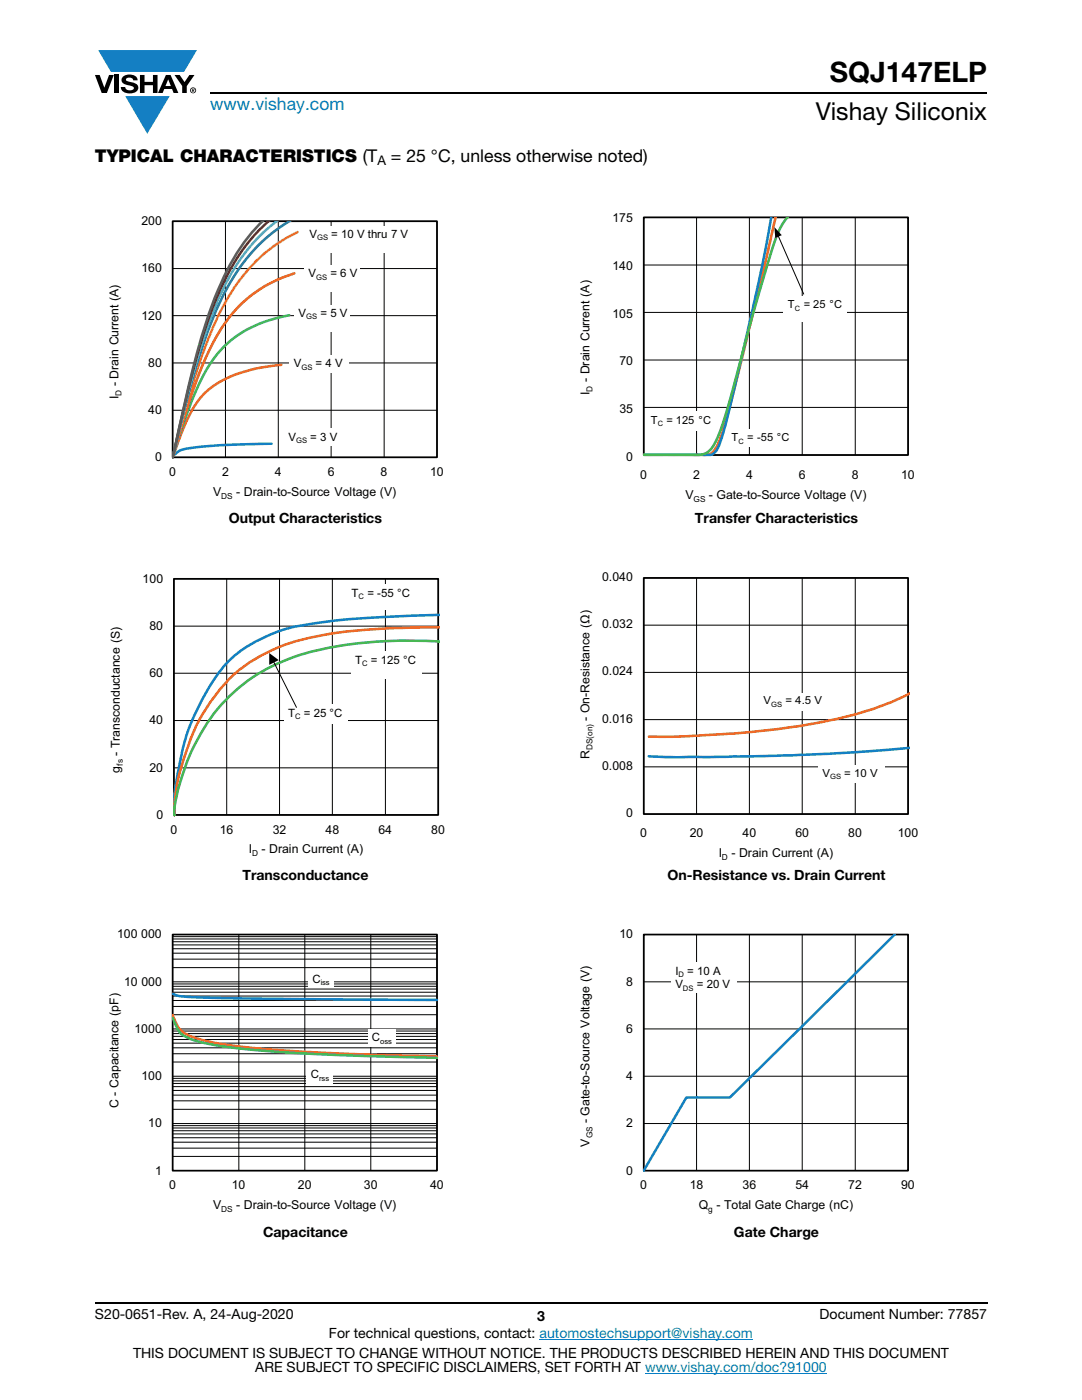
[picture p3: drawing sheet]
<svg xmlns="http://www.w3.org/2000/svg" width="216mm" height="279mm" viewBox="0 0 216 279" stroke-linecap="round" stroke-linejoin="round" font-family="sans-serif">
<g fill="#147fc3">
<path d="M19.6 10h19.7l-2.6 4.3h-1.1h-13.5z"/>
<path d="M25 19.2h8.9l-4.5 7.5z"/>
</g>
<g fill="#000">
<path d="M18.9 15h1l.9 2.5 1-2.5h.9l-1.4 3.6h-1zM22.9 15h.9v3.6h-.9zM24.6 15.3a2.1 2.1 0 0 1 2.8 .3l.1 .4h-.9a.79 .79 0 0 0-.7-.5 .79 .79 0 0 0-.8 .4l.3 .3 1 .2a1.08 1.08 0 0 1 1.2 1 1.08 1.08 0 0 1-1.1 1.2 1.73 1.73 0 0 1-2.4-1.2h.9a.96 .96 0 0 0 .8 .6 .96 .96 0 0 0 .9-.4 1.31 1.31 0 0 0-1.2-.6 1.03 1.03 0 0 1-1.1-.6 1.03 1.03 0 0 1 .2-1.1zM27.9 15h.9v1.3h1.7v-1.3h.9v3.6h-.9v-1.6h-1.7v1.6h-.9zM34.8 15h1.1l.9 1.4 1-1.4h1l-1.5 2.2v1.4h-.9v-1.4z"/>
<path d="M33.6 15.9l.5 1.3h-1.1zM33.1 15l-1.6 3.6h1l.3-.8h1.5l.3 .8h1l-1.6-3.6z"/>
<path d="M38.4 17.8h.2v.2h-.2zM38.3 17.7v.7h.1v-.3l.4 .3-.2-.3 .2-.2-.1-.2z"/>
<path d="M38.1 18a.46 .46 0 0 1 .9 0 .46 .46 0 0 1-.9 0zM37.9 18a.6 .6 0 0 0 1.2 0 .6 .6 0 0 0-1.2 0z"/>
</g>
<path d="M42 18.6h155M18.9 260h178.1" fill="none" stroke="#000" stroke-width=".36"/>
<path d="M107.7 267.3h42.6M128.7 274h36.3" fill="none" stroke="#067ec4" stroke-width=".2"/>
<path d="M34.4 44.2h52.8v47.1h-52.8zM34.4 53.6h52.8M45 44.2v47.1M55.5 44.2v47.1M66.1 44.2v47.1M76.7 44.2v47.1M34.4 72.4h52.8M34.4 63h52.8M34.4 81.9h52.8" fill="none" stroke="#000" stroke-width=".2"/>
<path d="M34.4 44.2h52.8v47.1h-52.8z" fill="none" stroke="#000" stroke-width=".34"/>
<path d="M54.2 88.6l-9.4 .2-3.5 .3a19.6 19.6 0 0 0-5.7 1l-.7 .5" fill="none" stroke="#1782c5" stroke-width=".51"/>
<path d="M56.1 72.8l-5.5 .9-3.1 .9-1.6 .6a15.4 15.4 0 0 0-8.8 9.1l-2.6 7" fill="none" stroke="#f37229" stroke-width=".51"/>
<path d="M57.7 62.9l-4.8 1.3-3.7 1.6-3.2 2.2-2.7 2.7-2.2 3.3-2.1 4.3-2.1 5.5-2.4 7.5" fill="none" stroke="#48b85c" stroke-width=".51"/>
<path d="M58.7 54.6l-4.5 1.8-1.8 1-2.1 1.4-1.8 1.5-1.4 1.5-2.8 3.6-2.2 3.9-2.4 5.4-2.3 6.4-2.9 10.2" fill="none" stroke="#ee2d2d" stroke-width=".51"/>
<path d="M59.4 46.3a33.7 33.7 0 0 0-16 17 139.6 139.6 0 0 0-8 24.3l-1 3.7" fill="none" stroke="#fec626" stroke-width=".51"/>
<path d="M57.9 44.1l-3.9 2.6-3.4 3.3-3.2 4-2.9 5-2.7 6.1-2.1 6.2-2.4 8.5-2.8 11.5" fill="none" stroke="#2d5d9d" stroke-width=".51"/>
<path d="M55.3 44.1a37.9 37.9 0 0 0-12 16.1 179.3 179.3 0 0 0-8.3 28.6l-.6 2.5" fill="none" stroke="#51c4ce" stroke-width=".51"/>
<path d="M53.7 44.1l-2.9 2.8-3.1 4-2.6 4.4-2.2 4.9-2.2 6.2-1.7 5.6-1.5 6.2-3 13" fill="none" stroke="#7b3c17" stroke-width=".51"/>
<path d="M52.5 44.1a43.3 43.3 0 0 0-9.9 16.1 221.6 221.6 0 0 0-7.8 29.6l-.4 1.5" fill="none" stroke="#4e843e" stroke-width=".51"/>
<g fill="#fff">
<path d="M60.9 45h21v5.4h-21z"/>
<path d="M57.8 70.9h11.8v3.5h-11.8z"/>
<path d="M58.8 60.8h11.1v5.3h-11.1z"/>
<path d="M60.8 52.9h11.1v5.3h-11.1z"/>
<path d="M56.8 85.5h15.3v3.5h-15.3z"/>
</g>
<path d="M34.7 115.5h52.7v47.1h-52.7zM45.2 115.5v47.1M55.8 115.5v47.1M66.3 115.5v47.1M76.9 115.5v47.1M34.7 134.4h52.7M34.7 125h52.7M34.7 153.2h52.7M34.7 143.8h52.7" fill="none" stroke="#000" stroke-width=".2"/>
<path d="M34.7 115.5h52.7v47.1h-52.7z" fill="none" stroke="#000" stroke-width=".34"/>
<path d="M87.7 122.7l-4.6 .2a147.3 147.3 0 0 0-25.1 2.4 28.4 28.4 0 0 0-12.8 7.1 45 45 0 0 0-10 23.4 32.3 32.3 0 0 0-.4 6.9v-.1" fill="none" stroke="#147fc3" stroke-width=".51"/>
<path d="M87.7 125.2a138 138 0 0 0-23.4 1.6 34.4 34.4 0 0 0-18.3 8.5 37.7 37.7 0 0 0-9.7 17.5 27 27 0 0 0-1.5 9.9v-.1" fill="none" stroke="#f16b22" stroke-width=".51"/>
<path d="M87.7 128a81.8 81.8 0 0 0-28.1 2.8 34.3 34.3 0 0 0-21.8 20.1 37.4 37.4 0 0 0-3.1 11.4l.1 .4" fill="none" stroke="#48b74e" stroke-width=".51"/>
<g fill="#fff">
<path d="M69.4 116.7h13.3v5h-13.3z"/>
<path d="M56.7 140.6h12.6v3.8h-12.6z"/>
<path d="M70.1 130h14v5.5h-14z"/>
</g>
<g fill="none" stroke="#000" stroke-width=".2">
<path d="M54.5 131.9l4.7 9.3M34.4 199.7h52.8M34.4 198.8h52.8M34.4 198h52.8M34.4 197.4h52.8M34.4 196.8h52.8M34.4 196.4h52.8M34.4 193.1h52.8M34.4 191.4h52.8M34.4 190.2h52.8M34.4 189.3h52.8M34.4 188.6h52.8"/>
<path d="M34.4 187.9h52.8M34.4 187.4h52.8M34.4 186.9h52.8M34.4 186.5h52.8v47.1h-52.8zM34.4 195.9h52.8M47.7 186.5v47.1M60.8 186.5v47.1M74 186.5v47.1M34.4 219.7h52.8M34.4 218.6h52.8M34.4 217.6h52.8M34.4 216.9h52.8"/>
<path d="M34.4 216.2h52.8M34.4 215.7h52.8M34.4 215.2h52.8M34.4 211.9h52.8M34.4 210.3h52.8M34.4 209.1h52.8M34.4 208.2h52.8M34.4 207.5h52.8M34.4 206.8h52.8M34.4 206.3h52.8M34.4 205.8h52.8M34.4 202.5h52.8"/>
<path d="M34.4 200.9h52.8M34.4 214.8h52.8M34.4 205.3h52.8M34.4 230.8h52.8M34.4 229.1h52.8M34.4 228h52.8M34.4 227.1h52.8M34.4 226.3h52.8M34.4 225.7h52.8M34.4 225.1h52.8M34.4 224.6h52.8M34.4 221.4h52.8"/>
<path d="M34.4 224.2h52.8"/>
</g>
<path d="M53.7 130.3l1.9 1.4-1.9 1z" fill="#000"/>
<path d="M34.4 186.5h52.8v47.1h-52.8z" fill="none" stroke="#000" stroke-width=".34"/>
<path d="M34.5 198.3a13.8 13.8 0 0 0 5 .7l15.4 .3 32.3 .3" fill="none" stroke="#1782c5" stroke-width=".51"/>
<path d="M34.5 202.6l.3 .8a6 6 0 0 0 4.7 3.9l2.9 .7 3.3 .6 9.8 1 13.4 .7 18.3 .5" fill="none" stroke="#f37229" stroke-width=".51"/>
<path d="M34.5 203.1l.3 .8a5.7 5.7 0 0 0 4.7 3.9l2.9 .7 3.5 .5 9.9 .9 13.4 .7 18 .5" fill="none" stroke="#48b85c" stroke-width=".51"/>
<g fill="#fff">
<path d="M61.5 193.7h5.1v3.5h-5.1z"/>
<path d="M61.2 212.8h5.2v3.5h-5.2z"/>
<path d="M73.4 205.3h5.6v3.6h-5.6z"/>
</g>
<path d="M128.4 43.4h52.8v47.4h-52.8zM128.4 52.9h52.8M139 43.4v47.4M149.5 43.4v47.4M160.1 43.4v47.4M170.7 43.4v47.4M128.4 71.8h52.8M128.4 62.3h52.8M128.4 81.3h52.8" fill="none" stroke="#000" stroke-width=".2"/>
<path d="M128.4 43.4h52.8v47.4h-52.8z" fill="none" stroke="#000" stroke-width=".34"/>
<path d="M154.8 43.3l-2.7 11.6-6.2 25.1a45.3 45.3 0 0 1-3.1 9.5 2.66 2.66 0 0 1-3 1.3h-11.3" fill="none" stroke="#f16b22" stroke-width=".51"/>
<path d="M153.9 43.3l-2.4 12.4-5.7 25a47.6 47.6 0 0 1-2.8 9.2 2.42 2.42 0 0 1-2.7 .9h-11.8" fill="none" stroke="#147fc3" stroke-width=".51"/>
<path d="M157.2 43.3a20.6 20.6 0 0 0-3.6 8l-3.4 11.4-4.3 16.4a42.7 42.7 0 0 1-3.7 10.1 4.1 4.1 0 0 1-4.2 1.6h-9.5" fill="none" stroke="#48b74e" stroke-width=".51"/>
<g fill="#fff">
<path d="M156.4 59.1h12.6v5.1h-12.6z"/>
<path d="M145.1 85.7h13.4v3.6h-13.4z"/>
</g>
<path d="M155.2 46.9l5.2 11.9" fill="none" stroke="#000" stroke-width=".2"/>
<path d="M154.5 45.3l1.5 1.6-1.3 .6z" fill="#000"/>
<path d="M129 82.2h13.9v3.8h-13.9z" fill="#fff"/>
<path d="M128.4 115.3h52.8v47.2h-52.8zM139 115.3v47.2M149.5 115.3v47.2M160.1 115.3v47.2M170.7 115.3v47.2M128.4 134.2h52.8M128.4 124.8h52.8M128.4 153h52.8M128.4 143.6h52.8" fill="none" stroke="#000" stroke-width=".2"/>
<path d="M128.4 115.3h52.8v47.2h-52.8z" fill="none" stroke="#000" stroke-width=".34"/>
<path d="M181.5 149.3l-11 .8-12.4 .6-22.8 .4-5.8-.2" fill="none" stroke="#147fc3" stroke-width=".51"/>
<path d="M181.5 138.4a73.9 73.9 0 0 1-23.4 6.7 203.6 203.6 0 0 1-28.6 1.9" fill="none" stroke="#f16b22" stroke-width=".51"/>
<g fill="#fff">
<path d="M163.3 152.6h13.2v3.6h-13.2z"/>
<path d="M151.5 138.3h13.9v3.5h-13.9z"/>
</g>
<path d="M128.4 186.5h52.8v47.1h-52.8zM128.4 195.9h52.8M139 186.5v47.1M149.5 186.5v47.1M160.1 186.5v47.1M170.7 186.5v47.1M128.4 214.8h52.8M128.4 205.3h52.8M128.4 224.2h52.8" fill="none" stroke="#000" stroke-width=".2"/>
<path d="M128.4 186.5h52.8v47.1h-52.8z" fill="none" stroke="#000" stroke-width=".34"/>
<path d="M178.5 186.5l-32.9 32.5h-8.6l-8.6 14.6" fill="none" stroke="#1782c5" stroke-width=".51"/>
<path d="M134 192.1h13v6.1h-13z" fill="#fff"/>
<text font-size="5.6" x="165.6" y="16.4">SQJ147ELP</text>
<text font-size="4.9" x="162.8" y="24">Vishay Siliconix</text>
<text font-size="3.5" fill="#067ec4" x="42" y="21.9">www.vishay.com</text>
<g font-size="3.5">
<text x="18.9" y="32.3">TYPICAL CHARACTERISTICS (T</text>
<text x="78" y="32.3">= 25 °C, unless otherwise noted)</text>
</g>
<g font-size="2.8">
<text x="45.7" y="104.5">Output Characteristics</text>
<text x="138.7" y="104.5">Transfer Characteristics</text>
<text x="48.4" y="175.6">Transconductance</text>
<text x="133.2" y="175.6">On-Resistance vs. Drain Current</text>
<text x="52.5" y="246.8">Capacitance</text>
<text x="146.5" y="246.8">Gate Charge</text>
<text x="18.9" y="263.3">S20-0651-Rev. A, 24-Aug-2020</text>
<text x="107.2" y="263.6">3</text>
<text x="163.6" y="263.3">Document Number: 77857</text>
<text x="65.6" y="267.1">For technical questions, contact: automostechsupport@vishay.com</text>
<text x="26.5" y="271">THIS DOCUMENT IS SUBJECT TO CHANGE WITHOUT NOTICE. THE PRODUCTS DESCRIBED HEREIN AND THIS DOCUMENT</text>
<text x="50.9" y="273.8">ARE SUBJECT TO SPECIFIC DISCLAIMERS, SET FORTH AT www.vishay.com/doc?91000</text>
</g>
<text font-size="2.6" x="75.3" y="33">A</text>
<g font-size="2.5">
<text x="28.2" y="44.9">200</text>
<text x="122.2" y="44.4">175</text>
<text x="122.2" y="53.9">140</text>
<text x="28.2" y="54.4">160</text>
<text x="28.2" y="63.8">120</text>
<text x="122.2" y="63.4">105</text>
<text x="23.6" y="77.1" transform="rotate(-90 23.6 77.1)">- Drain Current (A)</text>
<text x="29.6" y="73.2">80</text>
<text x="117.6" y="76.2" transform="rotate(-90 117.6 76.2)">- Drain Current (A)</text>
<text x="123.6" y="72.9">70</text>
<text x="23.6" y="79.6" transform="rotate(-90 23.6 79.6)">I</text>
<text x="29.6" y="82.7">40</text>
<text x="117.6" y="78.8" transform="rotate(-90 117.6 78.8)">I</text>
<text x="123.6" y="82.5">35</text>
<text x="31" y="92.1">0</text>
<text x="33.8" y="95">0</text>
<text x="44.3" y="95">2</text>
<text x="54.9" y="95">4</text>
<text x="65.4" y="95">6</text>
<text x="75.9" y="95">8</text>
<text x="85.8" y="95">10</text>
<text x="125" y="92">0</text>
<text x="127.8" y="95.6">0</text>
<text x="138.3" y="95.6">2</text>
<text x="148.9" y="95.6">4</text>
<text x="159.4" y="95.6">6</text>
<text x="170" y="95.6">8</text>
<text x="179.8" y="95.6">10</text>
<text x="42.5" y="98.9">V</text>
<text x="47.1" y="98.9">- Drain-to-Source Voltage (V)</text>
<text x="136.8" y="99.5">V</text>
<text x="141.5" y="99.5">- Gate-to-Source Voltage (V)</text>
<text x="28.5" y="116.3">100</text>
<text x="120.1" y="115.9">0.040</text>
<text x="29.8" y="125.7">80</text>
<text x="120.1" y="125.4">0.032</text>
<text x="29.8" y="135.2">60</text>
<text x="120.1" y="134.8">0.024</text>
<text x="117.6" y="143.8" transform="rotate(-90 117.6 143.8)">- On-Resistance (Ω)</text>
<text x="29.8" y="144.6">40</text>
<text x="120.1" y="144.2">0.016</text>
<text x="23.9" y="154.2" transform="rotate(-90 23.9 154.2)">g</text>
<text x="23.9" y="150.9" transform="rotate(-90 23.9 150.9)">- Transconductance (S)</text>
<text x="29.8" y="154">20</text>
<text x="117.6" y="151.5" transform="rotate(-90 117.6 151.5)">R</text>
<text x="120.1" y="153.7">0.008</text>
<text x="31.2" y="163.4">0</text>
<text x="34" y="166.4">0</text>
<text x="43.9" y="166.4">16</text>
<text x="54.4" y="166.4">32</text>
<text x="65" y="166.4">48</text>
<text x="75.5" y="166.4">64</text>
<text x="86.1" y="166.4">80</text>
<text x="125" y="163.1">0</text>
<text x="127.8" y="167.1">0</text>
<text x="137.6" y="167.1">20</text>
<text x="148.2" y="167.1">40</text>
<text x="158.7" y="167.1">60</text>
<text x="169.3" y="167.1">80</text>
<text x="179.1" y="167.1">100</text>
<text x="49.7" y="170.3">I</text>
<text x="52.2" y="170.3">- Drain Current (A)</text>
<text x="143.4" y="171">I</text>
<text x="145.9" y="171">- Drain Current (A)</text>
<text x="23.4" y="187.3">100 000</text>
<text x="123.6" y="187.3">10</text>
<text x="24.7" y="196.7">10 000</text>
<text x="125" y="196.7">8</text>
<text x="26.8" y="206.1">1000</text>
<text x="125" y="206.1">6</text>
<text x="28.2" y="215.6">100</text>
<text x="125" y="215.6">4</text>
<text x="23.6" y="221.1" transform="rotate(-90 23.6 221.1)">C - Capacitance (pF)</text>
<text x="29.6" y="225">10</text>
<text x="117.6" y="224.2" transform="rotate(-90 117.6 224.2)">- Gate-to-Source Voltage (V)</text>
<text x="125" y="225">2</text>
<text x="117.6" y="228.8" transform="rotate(-90 117.6 228.8)">V</text>
<text x="31" y="234.4">1</text>
<text x="33.8" y="237.4">0</text>
<text x="46.3" y="237.4">10</text>
<text x="59.4" y="237.4">20</text>
<text x="72.6" y="237.4">30</text>
<text x="85.8" y="237.4">40</text>
<text x="125" y="234.4">0</text>
<text x="127.8" y="237.4">0</text>
<text x="137.6" y="237.4">18</text>
<text x="148.2" y="237.4">36</text>
<text x="158.7" y="237.4">54</text>
<text x="169.3" y="237.4">72</text>
<text x="179.8" y="237.4">90</text>
<text x="42.5" y="241.3">V</text>
<text x="47.1" y="241.3">- Drain-to-Source Voltage (V)</text>
<text x="139.4" y="241.3">Q - Total Gate Charge (nC)</text>
</g>
<g font-size="2.3">
<text x="61.7" y="47.4">V</text>
<text x="66.1" y="47.4">= 10 V thru 7 V</text>
<text x="61.6" y="55.3">V</text>
<text x="65.9" y="55.3">= 6 V</text>
<text x="59.6" y="63.2">V</text>
<text x="63.9" y="63.2">= 5 V</text>
<text x="58.6" y="73.3">V</text>
<text x="63" y="73.3">= 4 V</text>
<text x="57.6" y="87.9">V</text>
<text x="61.9" y="87.9">= 3 V</text>
<text x="70.2" y="119.1">T</text>
<text x="73.3" y="119.1">= -55 °C</text>
<text x="70.9" y="132.4">T</text>
<text x="74" y="132.4">= 125 °C</text>
<text x="57.5" y="143">T</text>
<text x="60.6" y="143">= 25 °C</text>
<text x="62.3" y="196.1">C</text>
<text x="134.8" y="194.5">I</text>
<text x="134.8" y="197.1">V</text>
<text x="137.1" y="194.5">= 10 A</text>
<text x="139" y="197.1">= 20 V</text>
<text x="74.2" y="207.8">C</text>
<text x="62" y="215.2">C</text>
</g>
<g font-size="2.2">
<text x="157.2" y="61.5">T</text>
<text x="160.4" y="61.5">= 25 °C</text>
<text x="129.8" y="84.5">T</text>
<text x="133" y="84.5">= 125 °C</text>
<text x="145.9" y="88.1">T</text>
<text x="149.1" y="88.1">= -55 °C</text>
<text x="152.3" y="140.6">V</text>
<text x="156.7" y="140.6">= 4.5 V</text>
<text x="164.1" y="155">V</text>
<text x="168.5" y="155">= 10 V</text>
</g>
<g font-size="1.7">
<text x="24.2" y="79" transform="rotate(-90 24.2 79)">D</text>
<text x="118.2" y="78.2" transform="rotate(-90 118.2 78.2)">D</text>
<text x="44.2" y="99.5">DS</text>
<text x="138.4" y="100.1">GS</text>
<text x="118.2" y="149.7" transform="rotate(-90 118.2 149.7)">DS(on)</text>
<text x="24.5" y="152.9" transform="rotate(-90 24.5 152.9)">fs</text>
<text x="50.3" y="170.9">D</text>
<text x="144" y="171.6">D</text>
<text x="118.2" y="227.2" transform="rotate(-90 118.2 227.2)">GS</text>
<text x="44.2" y="241.9">DS</text>
<text x="141.3" y="241.9">g</text>
</g>
<g font-size="1.5">
<text x="63.3" y="48">GS</text>
<text x="63.1" y="55.8">GS</text>
<text x="61.1" y="63.8">GS</text>
<text x="158.6" y="62">C</text>
<text x="60.1" y="73.9">GS</text>
<text x="59.1" y="88.5">GS</text>
<text x="131.2" y="85.1">C</text>
<text x="147.3" y="88.6">C</text>
<text x="71.6" y="119.6">C</text>
<text x="72.3" y="133">C</text>
<text x="58.9" y="143.5">C</text>
<text x="153.9" y="141.1">GS</text>
<text x="165.6" y="155.5">GS</text>
<text x="64" y="196.7">iss</text>
<text x="135.4" y="195.1">D</text>
<text x="136.3" y="197.7">DS</text>
<text x="75.8" y="208.3">oss</text>
<text x="63.7" y="215.7">rss</text>
</g>
</svg>
